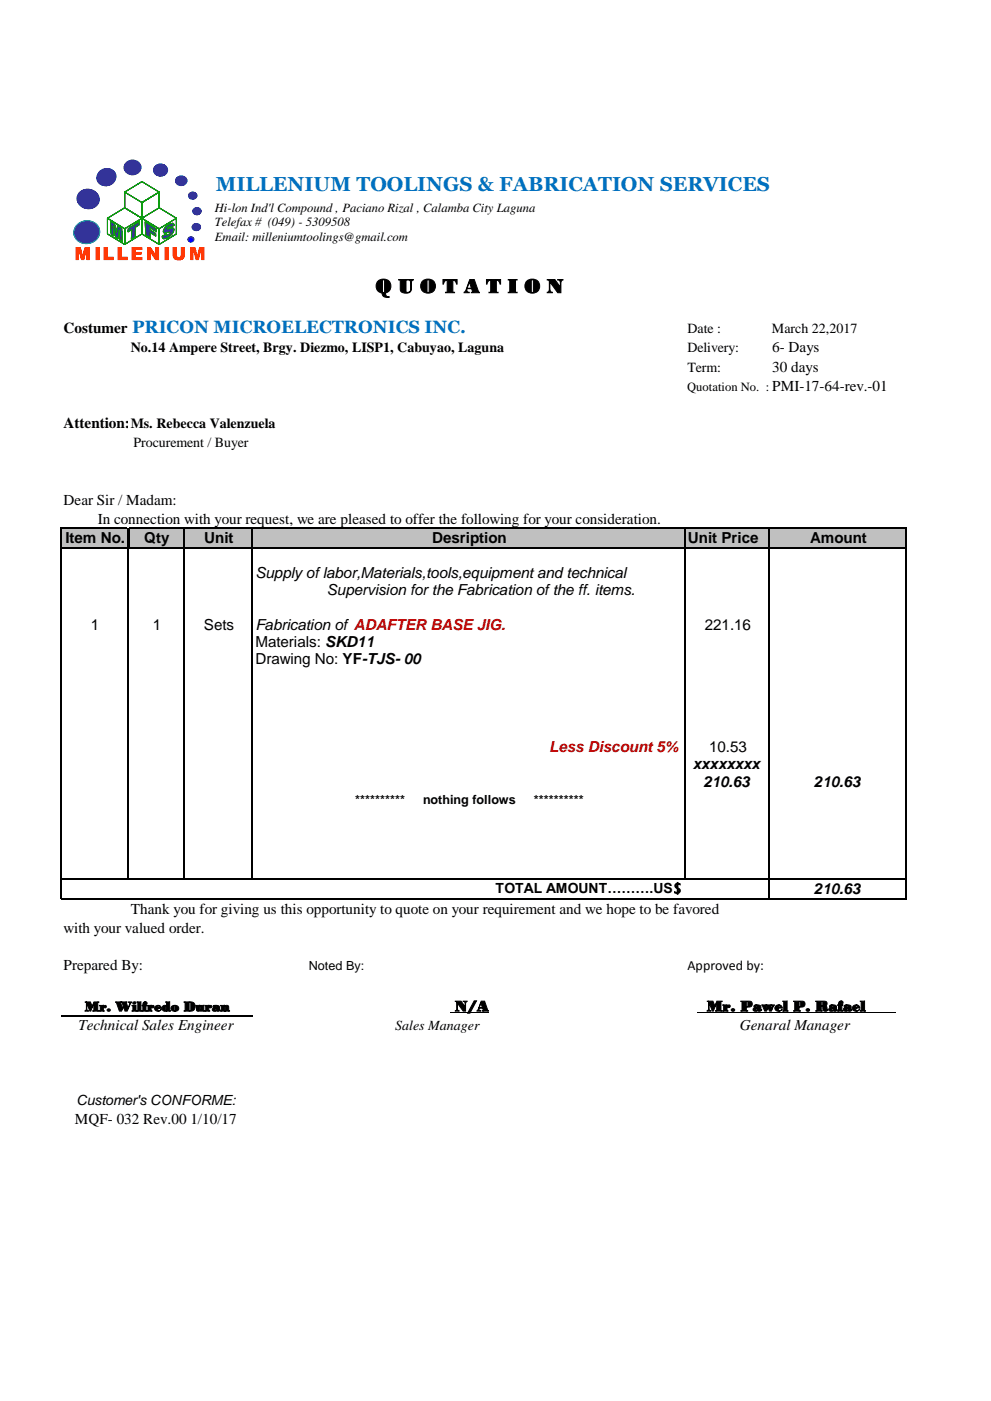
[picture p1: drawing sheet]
<svg xmlns="http://www.w3.org/2000/svg" width="210mm" height="297mm" viewBox="0 0 210 297" stroke-linecap="round" stroke-linejoin="round" font-family="sans-serif">
<path d="M13 111.9h179v4.2h-179z" fill-rule="evenodd" fill="#c0c0c0"/>
<path d="M95.4 214.6h8.1M147.7 214.6h42.1" fill="none" stroke="#000" stroke-width=".21"/>
<g fill="none" stroke="#000" stroke-width=".25">
<path d="M12.9 111.8v78.7M13 111.9h13.9M13 116.1h13.9M27.1 116.2v70.2M27.4 111.9h164.7M27.4 116.1h164.7M39 112.1v74.3M53.5 112.1v74.3M145.1 112.1v74.3M163 112.1v78.4M192 112.1v78.4M13 186.3h179.1"/>
<path d="M13 190.4h179.1M12.9 215.2h40.6"/>
</g>
<path d="M26.9 111.8h.5v4.4h-.5z" fill-rule="evenodd" fill="#000"/>
<g fill="none" stroke="#090" stroke-width=".21">
<path d="M22.8 46.2v3.4l3.6 2.2M22.8 46.2l3.6 2.3M26.4 40.7v3.3M26.4 48.5v3.3M26.4 40.7l3.7 2.2M26.4 44l7.3 4.5M26.4 40.7l3.7-2.2 3.6 2.2M26.4 44l-3.6 2.2M30.1 42.9v6.7M30.1 49.6l3.6 2.2M30.1 49.6l-3.7 2.2M33.7 40.7v3.3"/>
<path d="M33.7 48.5v3.3M33.7 40.7l-3.6 2.2M33.7 44l-7.3 4.5M33.7 44l3.7 2.2M37.4 46.2v3.4l-3.7 2.2M37.4 46.2l-3.7 2.3"/>
</g>
<path d="M23.4 46.9l.4 .3a.83 .83 0 0 1 .6 1l.3 1.1 .2-1.5 .2 .2a1.17 1.17 0 0 1 .7 1.5l.1 1.6-.5-.3-.1-2.1-.3 1.8-.5-.3-.5-2.3 .1 2.1-.5-.3z" fill-rule="evenodd" fill="#339"/>
<path d="M23.4 46.9l.4 .3a.83 .83 0 0 1 .6 1l.3 1.1 .2-1.5 .2 .2a1.17 1.17 0 0 1 .7 1.5l.1 1.6-.5-.3-.1-2.1-.3 1.8-.5-.3-.5-2.3 .1 2.1-.5-.3z" fill="none" stroke="#090" stroke-width=".21"/>
<path d="M30.8 47l1.9 1.3a.75 .75 0 0 1 .4 .8l-1.3-.9v.5l1.2 .8v.5l-1.2-.7 .1 1.1-1-.6z" fill-rule="evenodd" fill="#339"/>
<path d="M30.8 47l1.9 1.3a.75 .75 0 0 1 .4 .8l-1.3-.9v.5l1.2 .8v.5l-1.2-.7 .1 1.1-1-.6z" fill="none" stroke="#090" stroke-width=".21"/>
<path d="M35.2 48l1-.6h.6l.1 .3-.8 .5a.39 .39 0 0 0-.5-.1 .39 .39 0 0 0-.2 .4l.6-.1a.5 .5 0 0 1 .8 0 .5 .5 0 0 1-.1 .7 2.68 2.68 0 0 1-2.1 1.5l-.2-.5 .8-.5v.1a.51 .51 0 0 0 .5 0 .51 .51 0 0 0 .2-.5l-.7 .1a.47 .47 0 0 1-.6-.2 .47 .47 0 0 1 .2-.6z" fill-rule="evenodd" fill="#339"/>
<path d="M35.2 48l1-.6h.6l.1 .3-.8 .5a.39 .39 0 0 0-.5-.1 .39 .39 0 0 0-.2 .4l.6-.1a.5 .5 0 0 1 .8 0 .5 .5 0 0 1-.1 .7 2.68 2.68 0 0 1-2.1 1.5l-.2-.5 .8-.5v.1a.51 .51 0 0 0 .5 0 .51 .51 0 0 0 .2-.5l-.7 .1a.47 .47 0 0 1-.6-.2 .47 .47 0 0 1 .2-.6z" fill="none" stroke="#090" stroke-width=".21"/>
<path d="M27.2 48.5l2.3-1.6v.3a.59 .59 0 0 1-.5 .8l-.3 .1-.1 2.1-.8 .5 .1-2.1-.8 .5z" fill-rule="evenodd" fill="#339"/>
<path d="M27.2 48.5l2.3-1.6v.3a.59 .59 0 0 1-.5 .8l-.3 .1-.1 2.1-.8 .5 .1-2.1-.8 .5z" fill="none" stroke="#090" stroke-width=".21"/>
<g fill="#339">
<path d="M21 36.4a2.05 2.05 0 0 1 2.3-.7 2.05 2.05 0 0 1 1.3 2.1 2.16 2.16 0 0 1-2.1 1.7 2.16 2.16 0 0 1-2.1-1.7l.2-1z" fill-rule="evenodd"/>
<path d="M26.7 34.4a1.88 1.88 0 0 1 2.1-.5 1.88 1.88 0 0 1 1.1 1.9 1.89 1.89 0 0 1-2.1 1.3 1.89 1.89 0 0 1-1.6-2z" fill-rule="evenodd"/>
<path d="M32.7 35.3a1.6 1.6 0 0 1 1.9-.6 1.6 1.6 0 0 1 1 1.7 1.59 1.59 0 0 1-1.9 1 1.59 1.59 0 0 1-1.2-1.7z" fill-rule="evenodd"/>
<path d="M37.3 37.7a1.26 1.26 0 0 1 1.7-.4 1.26 1.26 0 0 1 .5 1.6 1.26 1.26 0 0 1-1.7 .4 1.26 1.26 0 0 1-.5-1.6z" fill-rule="evenodd"/>
<path d="M40.1 40.9a.91 .91 0 0 1 1.4-.1 .91 .91 0 0 1-.2 1.4 .9 .9 0 0 1-1.2-.2 .9 .9 0 0 1 0-1.1z" fill-rule="evenodd"/>
<path d="M16.9 40.6a2.55 2.55 0 0 1 2.7-.4 2.55 2.55 0 0 1 1.5 2.2 2.43 2.43 0 0 1-2.9 1.9 2.43 2.43 0 0 1-1.8-2.9z" fill-rule="evenodd"/>
<path d="M16.5 47.5a2.69 2.69 0 0 1 3-.5 2.69 2.69 0 0 1 1.6 2.5 2.79 2.79 0 0 1-2.8 2.1 2.79 2.79 0 0 1-2.7-2.2 2.38 2.38 0 0 1 .9-1.9z" fill-rule="evenodd"/>
<circle cx="40.4" cy="50.8" r=".69"/>
</g>
<path d="M16.5 47.5a2.69 2.69 0 0 1 3-.5 2.69 2.69 0 0 1 1.6 2.5 2.79 2.79 0 0 1-2.8 2.1 2.79 2.79 0 0 1-2.7-2.2 2.38 2.38 0 0 1 .9-1.9z" fill="none" stroke="#099" stroke-width=".21"/>
<g fill="#339">
<path d="M41 44.2a.91 .91 0 0 1 1.4-.1 .91 .91 0 0 1-.2 1.4 .9 .9 0 0 1-1.2-.2 .9 .9 0 0 1 0-1.1z" fill-rule="evenodd"/>
<path d="M40.9 47.5a.91 .91 0 0 1 1.4 0 .91 .91 0 0 1-.3 1.4 .9 .9 0 0 1-1.1-.2 .9 .9 0 0 1 0-1.2z" fill-rule="evenodd"/>
</g>
<g fill="#f30">
<path d="M16 52.4h1.1l.4 1.6 .4-1.6h1.1v2.7h-.7v-2.1l-.5 2.1h-.6l-.5-2.1v2.1h-.7z" fill-rule="evenodd"/>
<path d="M20.3 52.4h.8v2.7h-.8z" fill-rule="evenodd"/>
<path d="M22 52.4h.8v2h1.3v.7h-2.1z" fill-rule="evenodd"/>
<path d="M24.9 52.4h.9v2h1.3v.7h-2.2z" fill-rule="evenodd"/>
<path d="M27.9 52.4h2.2v.6h-1.4v.4h1.3v.2v.3h-1.3v.6h1.5v.6h-2.3z" fill-rule="evenodd"/>
<path d="M31.1 52.4h.8l1 1.5v-1.5h.8v2.7h-.8l-1-1.5v1.5h-.8z" fill-rule="evenodd"/>
<path d="M34.9 52.4h.8v2.7h-.8z" fill-rule="evenodd"/>
<path d="M36.6 52.4h.8v1.6a.46 .46 0 0 0 .5 .5 .46 .46 0 0 0 .4-.5v-1.6h.8v.4a2.61 2.61 0 0 1-.3 2 1.34 1.34 0 0 1-1.5 .3 1.34 1.34 0 0 1-.7-1.5z" fill-rule="evenodd"/>
<path d="M40.3 52.4h1.1l.4 1.6 .4-1.6h1.1v2.7h-.7v-2.1l-.5 2.1h-.6l-.5-2.1v2.1h-.7z" fill-rule="evenodd"/>
</g>
<g fill="#339">
<circle cx="34.3" cy="35.6" r=".84"/>
<circle cx="38.5" cy="38" r=".73"/>
<circle cx="41.1" cy="41.4" r=".59"/>
<circle cx="42" cy="44.8" r=".54"/>
<circle cx="41.9" cy="48.3" r=".48"/>
</g>
<circle cx="40.4" cy="50.9" r=".47" fill="#00f"/>
<g fill="none" stroke="#090" stroke-width=".21">
<path d="M22.8 46.2v3.4l3.6 2.2M22.8 46.2l3.6 2.3M26.4 40.7v3.3M26.4 48.5v3.3M26.4 40.7l3.7 2.2M26.4 44l7.3 4.5M26.4 40.7l3.7-2.2 3.6 2.2M26.4 44l-3.6 2.2M30.1 42.9v6.7M30.1 49.6l3.6 2.2M30.1 49.6l-3.7 2.2M33.7 40.7v3.3"/>
<path d="M33.7 48.5v3.3M33.7 40.7l-3.6 2.2M33.7 44l-7.3 4.5M33.7 44l3.7 2.2M37.4 46.2v3.4l-3.7 2.2M37.4 46.2l-3.7 2.3"/>
</g>
<path d="M23.4 46.9l.4 .3a.83 .83 0 0 1 .6 1l.3 1.1 .2-1.5 .2 .2a1.17 1.17 0 0 1 .7 1.5l.1 1.6-.5-.3-.1-2.1-.3 1.8-.5-.3-.5-2.3 .1 2.1-.5-.3z" fill-rule="evenodd" fill="#339"/>
<path d="M23.4 46.9l.4 .3a.83 .83 0 0 1 .6 1l.3 1.1 .2-1.5 .2 .2a1.17 1.17 0 0 1 .7 1.5l.1 1.6-.5-.3-.1-2.1-.3 1.8-.5-.3-.5-2.3 .1 2.1-.5-.3z" fill="none" stroke="#090" stroke-width=".21"/>
<path d="M30.8 47l1.9 1.3a.75 .75 0 0 1 .4 .8l-1.3-.9v.5l1.2 .8v.5l-1.2-.7 .1 1.1-1-.6z" fill-rule="evenodd" fill="#339"/>
<path d="M30.8 47l1.9 1.3a.75 .75 0 0 1 .4 .8l-1.3-.9v.5l1.2 .8v.5l-1.2-.7 .1 1.1-1-.6z" fill="none" stroke="#090" stroke-width=".21"/>
<path d="M35.2 48l1-.6h.6l.1 .3-.8 .5a.39 .39 0 0 0-.5-.1 .39 .39 0 0 0-.2 .4l.6-.1a.5 .5 0 0 1 .8 0 .5 .5 0 0 1-.1 .7 2.68 2.68 0 0 1-2.1 1.5l-.2-.5 .8-.5v.1a.51 .51 0 0 0 .5 0 .51 .51 0 0 0 .2-.5l-.7 .1a.47 .47 0 0 1-.6-.2 .47 .47 0 0 1 .2-.6z" fill-rule="evenodd" fill="#339"/>
<path d="M35.2 48l1-.6h.6l.1 .3-.8 .5a.39 .39 0 0 0-.5-.1 .39 .39 0 0 0-.2 .4l.6-.1a.5 .5 0 0 1 .8 0 .5 .5 0 0 1-.1 .7 2.68 2.68 0 0 1-2.1 1.5l-.2-.5 .8-.5v.1a.51 .51 0 0 0 .5 0 .51 .51 0 0 0 .2-.5l-.7 .1a.47 .47 0 0 1-.6-.2 .47 .47 0 0 1 .2-.6z" fill="none" stroke="#090" stroke-width=".21"/>
<path d="M27.2 48.5l2.3-1.6v.3a.59 .59 0 0 1-.5 .8l-.3 .1-.1 2.1-.8 .5 .1-2.1-.8 .5z" fill-rule="evenodd" fill="#339"/>
<g fill="none" stroke="#090" stroke-width=".21">
<path d="M22.8 46.2v3.4l3.6 2.2M22.8 46.2l3.6 2.3M26.4 40.7v3.3M26.4 48.5v3.3M26.4 40.7l3.7 2.2M26.4 44l7.3 4.5M26.4 40.7l3.7-2.2 3.6 2.2M26.4 44l-3.6 2.2M27.2 48.5l2.3-1.6v.3a.59 .59 0 0 1-.5 .8l-.3 .1-.1 2.1-.8 .5 .1-2.1-.8 .5zM30.1 42.9v6.7M30.1 49.6l3.6 2.2M30.1 49.6l-3.7 2.2"/>
<path d="M33.7 40.7v3.3M33.7 48.5v3.3M33.7 40.7l-3.6 2.2M33.7 44l-7.3 4.5M33.7 44l3.7 2.2M37.4 46.2v3.4l-3.7 2.2M37.4 46.2l-3.7 2.3"/>
</g>
<path d="M23.4 46.9l.4 .3a.83 .83 0 0 1 .6 1l.3 1.1 .2-1.5 .2 .2a1.17 1.17 0 0 1 .7 1.5l.1 1.6-.5-.3-.1-2.1-.3 1.8-.5-.3-.5-2.3 .1 2.1-.5-.3z" fill-rule="evenodd" fill="#339"/>
<path d="M23.4 46.9l.4 .3a.83 .83 0 0 1 .6 1l.3 1.1 .2-1.5 .2 .2a1.17 1.17 0 0 1 .7 1.5l.1 1.6-.5-.3-.1-2.1-.3 1.8-.5-.3-.5-2.3 .1 2.1-.5-.3z" fill="none" stroke="#090" stroke-width=".21"/>
<path d="M30.8 47l1.9 1.3a.75 .75 0 0 1 .4 .8l-1.3-.9v.5l1.2 .8v.5l-1.2-.7 .1 1.1-1-.6z" fill-rule="evenodd" fill="#339"/>
<path d="M30.8 47l1.9 1.3a.75 .75 0 0 1 .4 .8l-1.3-.9v.5l1.2 .8v.5l-1.2-.7 .1 1.1-1-.6z" fill="none" stroke="#090" stroke-width=".21"/>
<path d="M35.2 48l1-.6h.6l.1 .3-.8 .5a.39 .39 0 0 0-.5-.1 .39 .39 0 0 0-.2 .4l.6-.1a.5 .5 0 0 1 .8 0 .5 .5 0 0 1-.1 .7 2.68 2.68 0 0 1-2.1 1.5l-.2-.5 .8-.5v.1a.51 .51 0 0 0 .5 0 .51 .51 0 0 0 .2-.5l-.7 .1a.47 .47 0 0 1-.6-.2 .47 .47 0 0 1 .2-.6z" fill-rule="evenodd" fill="#339"/>
<path d="M35.2 48l1-.6h.6l.1 .3-.8 .5a.39 .39 0 0 0-.5-.1 .39 .39 0 0 0-.2 .4l.6-.1a.5 .5 0 0 1 .8 0 .5 .5 0 0 1-.1 .7 2.68 2.68 0 0 1-2.1 1.5l-.2-.5 .8-.5v.1a.51 .51 0 0 0 .5 0 .51 .51 0 0 0 .2-.5l-.7 .1a.47 .47 0 0 1-.6-.2 .47 .47 0 0 1 .2-.6z" fill="none" stroke="#090" stroke-width=".21"/>
<path d="M27.2 48.5l2.3-1.6v.3a.59 .59 0 0 1-.5 .8l-.3 .1-.1 2.1-.8 .5 .1-2.1-.8 .5z" fill-rule="evenodd" fill="#339"/>
<path d="M27.2 48.5l2.3-1.6v.3a.59 .59 0 0 1-.5 .8l-.3 .1-.1 2.1-.8 .5 .1-2.1-.8 .5z" fill="none" stroke="#090" stroke-width=".21"/>
<g fill="#339">
<path d="M21 36.4a2.05 2.05 0 0 1 2.3-.7 2.05 2.05 0 0 1 1.3 2.1 2.16 2.16 0 0 1-2.1 1.7 2.16 2.16 0 0 1-2.1-1.7l.2-1z" fill-rule="evenodd"/>
<path d="M26.7 34.4a1.88 1.88 0 0 1 2.1-.5 1.88 1.88 0 0 1 1.1 1.9 1.89 1.89 0 0 1-2.1 1.3 1.89 1.89 0 0 1-1.6-2z" fill-rule="evenodd"/>
<path d="M32.7 35.3a1.6 1.6 0 0 1 1.9-.6 1.6 1.6 0 0 1 1 1.7 1.59 1.59 0 0 1-1.9 1 1.59 1.59 0 0 1-1.2-1.7z" fill-rule="evenodd"/>
<path d="M37.3 37.7a1.26 1.26 0 0 1 1.7-.4 1.26 1.26 0 0 1 .5 1.6 1.26 1.26 0 0 1-1.7 .4 1.26 1.26 0 0 1-.5-1.6z" fill-rule="evenodd"/>
<path d="M40.1 40.9a.91 .91 0 0 1 1.4-.1 .91 .91 0 0 1-.2 1.4 .9 .9 0 0 1-1.2-.2 .9 .9 0 0 1 0-1.1z" fill-rule="evenodd"/>
<path d="M16.9 40.6a2.55 2.55 0 0 1 2.7-.4 2.55 2.55 0 0 1 1.5 2.2 2.43 2.43 0 0 1-2.9 1.9 2.43 2.43 0 0 1-1.8-2.9z" fill-rule="evenodd"/>
<path d="M16.5 47.5a2.69 2.69 0 0 1 3-.5 2.69 2.69 0 0 1 1.6 2.5 2.79 2.79 0 0 1-2.8 2.1 2.79 2.79 0 0 1-2.7-2.2 2.38 2.38 0 0 1 .9-1.9z" fill-rule="evenodd"/>
<circle cx="40.4" cy="50.8" r=".69"/>
</g>
<path d="M16.5 47.5a2.69 2.69 0 0 1 3-.5 2.69 2.69 0 0 1 1.6 2.5 2.79 2.79 0 0 1-2.8 2.1 2.79 2.79 0 0 1-2.7-2.2 2.38 2.38 0 0 1 .9-1.9z" fill="none" stroke="#099" stroke-width=".21"/>
<g fill="#339">
<path d="M41 44.2a.91 .91 0 0 1 1.4-.1 .91 .91 0 0 1-.2 1.4 .9 .9 0 0 1-1.2-.2 .9 .9 0 0 1 0-1.1z" fill-rule="evenodd"/>
<path d="M40.9 47.5a.91 .91 0 0 1 1.4 0 .91 .91 0 0 1-.3 1.4 .9 .9 0 0 1-1.1-.2 .9 .9 0 0 1 0-1.2z" fill-rule="evenodd"/>
</g>
<g fill="#f30">
<path d="M16 52.4h1.1l.4 1.6 .4-1.6h1.1v2.7h-.7v-2.1l-.5 2.1h-.6l-.5-2.1v2.1h-.7z" fill-rule="evenodd"/>
<path d="M20.3 52.4h.8v2.7h-.8z" fill-rule="evenodd"/>
<path d="M22 52.4h.8v2h1.3v.7h-2.1z" fill-rule="evenodd"/>
<path d="M24.9 52.4h.9v2h1.3v.7h-2.2z" fill-rule="evenodd"/>
<path d="M27.9 52.4h2.2v.6h-1.4v.4h1.3v.2v.3h-1.3v.6h1.5v.6h-2.3z" fill-rule="evenodd"/>
<path d="M31.1 52.4h.8l1 1.5v-1.5h.8v2.7h-.8l-1-1.5v1.5h-.8z" fill-rule="evenodd"/>
<path d="M34.9 52.4h.8v2.7h-.8z" fill-rule="evenodd"/>
<path d="M36.6 52.4h.8v1.6a.46 .46 0 0 0 .5 .5 .46 .46 0 0 0 .4-.5v-1.6h.8v.4a2.61 2.61 0 0 1-.3 2 1.34 1.34 0 0 1-1.5 .3 1.34 1.34 0 0 1-.7-1.5z" fill-rule="evenodd"/>
<path d="M40.3 52.4h1.1l.4 1.6 .4-1.6h1.1v2.7h-.7v-2.1l-.5 2.1h-.6l-.5-2.1v2.1h-.7z" fill-rule="evenodd"/>
</g>
<g fill="#339">
<circle cx="34.3" cy="35.6" r=".84"/>
<circle cx="38.5" cy="38" r=".73"/>
<circle cx="41.1" cy="41.4" r=".59"/>
<circle cx="42" cy="44.8" r=".54"/>
<circle cx="41.9" cy="48.3" r=".48"/>
</g>
<circle cx="40.4" cy="50.9" r=".47" fill="#00f"/>
<text font-size="4.3" fill="#0070c0" x="45.7" y="40.5">MILLENIUM TOOLINGS &amp; FABRICATION SERVICES</text>
<text font-size="4.3" x="79.6" y="62">Q U O T A T I O N</text>
<text font-size="3.8" fill="#0070c0" x="28" y="70.6">PRICON MICROELECTRONICS INC.</text>
<g font-size="3.2">
<text x="13.5" y="70.6">Costumer:</text>
<text x="163.6" y="74.7">6- Days</text>
<text x="163.6" y="78.8">30 days</text>
<text x="163.6" y="82.9">PMI-17-64-rev.-01</text>
<text x="13.5" y="90.7">Attention:Ms. Rebecca Valenzuela</text>
<text x="13.5" y="106.9">Dear Sir / Madam:</text>
<text x="20.7" y="110.9">In connection with your request, we are pleased to offer the following for your consideration.</text>
<text x="13.9" y="115.1">Item No.</text>
<text x="30.6" y="115.1">Qty</text>
<text x="43.3" y="115.1">Unit</text>
<text x="91.5" y="115.1">Desription</text>
<text x="145.7" y="115.1">Unit Price</text>
<text x="171.7" y="115.1">Amount</text>
<text x="54.1" y="122.5">Supply of labor,Materials,tools,equipment and technical</text>
<text x="69.2" y="126.2">Supervision for the Fabrication of the ff. items.</text>
<text x="19.3" y="133.5">1</text>
<text x="32.4" y="133.5">1</text>
<text x="43.2" y="133.5">Sets</text>
<text x="54.1" y="133.5">Fabrication of ADAFTER BASE JIG.</text>
<text x="54.1" y="137.1">Materials: SKD11</text>
<text x="149.3" y="133.5">221.16</text>
<text x="54.1" y="140.8">Drawing No: YF-TJS- 00</text>
<text x="150.2" y="159.3">10.53</text>
<text x="146.8" y="163">xxxxxxxx</text>
<text x="149" y="166.7">210.63</text>
<text x="172.5" y="166.7">210.63</text>
<text x="172.5" y="189.5">210.63</text>
<text x="13.5" y="197.7">with your valued order.</text>
<text x="27.7" y="193.6">Thank you for giving us this opportunity to quote on your requirement and we hope to be favored</text>
<text x="13.5" y="205.5">Prepared By:</text>
<text x="96.4" y="214.2">N/A</text>
<text x="149.8" y="214.2">Mr. Pawel P. Rafael</text>
<text x="16.6" y="218.3">Technical Sales Engineer</text>
<text x="156.8" y="218.3">Genaral Manager</text>
<text x="15.9" y="238.2">MQF- 032 Rev.00 1/10/17</text>
</g>
<text font-size="3.2" fill="#c00000" x="116.4" y="159.3">Less Discount 5%</text>
<g font-size="3">
<text x="145.7" y="70.6">Date :</text>
<text x="163.6" y="70.6">March 22,2017</text>
<text x="27.7" y="74.7">No.14 Ampere Street, Brgy. Diezmo, LISP1, Cabuyao, Laguna</text>
<text x="145.7" y="74.7">Delivery:</text>
<text x="145.7" y="78.8">Term:</text>
<text x="28.3" y="94.8">Procurement / Buyer</text>
<text x="105" y="189.3">TOTAL AMOUNT……….US$</text>
<text x="145.7" y="205.5">Approved by:</text>
<text x="18" y="214.2">Mr. Wilfredo Duran</text>
<text x="83.8" y="218.3">Sales Manager</text>
<text x="16.2" y="234.1">Customer's CONFORME:</text>
</g>
<g font-size="2.7">
<text x="45.5" y="44.9">Hi-lon Ind'l Compound , Paciano Rizal , Calamba City Laguna</text>
<text x="45.5" y="48">Telefax # (049) - 5309508</text>
<text x="45.5" y="51">Email: milleniumtoolings@gmail.com</text>
<text x="145.6" y="82.9">Quotation No. :</text>
<text x="75.2" y="170.4">**********</text>
<text x="89.6" y="170.4">nothing follows</text>
<text x="113.1" y="170.4">**********</text>
<text x="65.5" y="205.5">Noted By:</text>
</g>
</svg>
